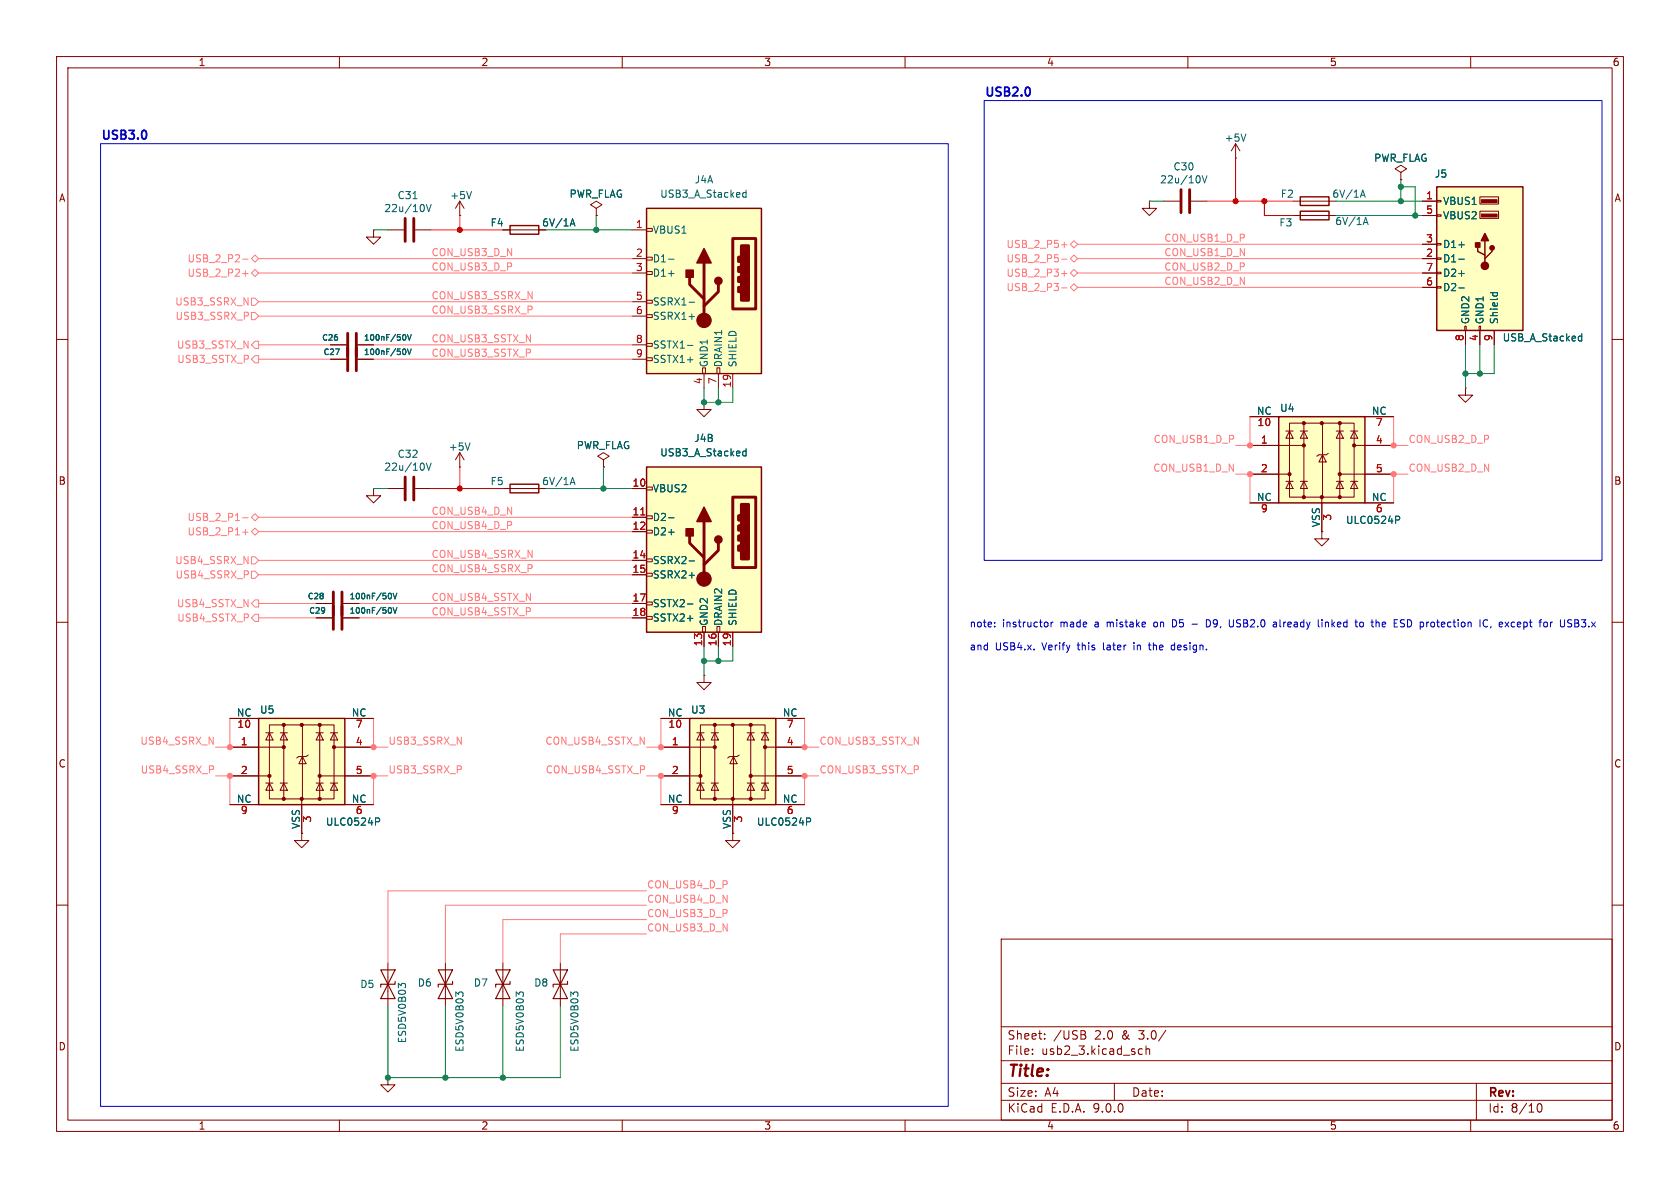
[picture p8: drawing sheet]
<svg xmlns="http://www.w3.org/2000/svg" width="297mm" height="210mm" viewBox="0 0 297 210" stroke-linecap="round" stroke-linejoin="round" font-family="sans-serif">
<g fill="none" stroke="#840000" stroke-width=".18">
<path d="M10 10h277v190h-277zM12 12h273v186h-273zM60 10v2M110 10v2M160 10v2M210 10v2M260 10v2M10 60h2M58.4 63.5h2.8M63.2 63.5h2.8M285 60h2M10 110h2"/>
<path d="M285 110h2M10 160h2M177 166h108v32h-108zM285 160h2M60 198v2M110 198v2M160 198v2M177 194.5h108M177 191.5h108M177 187.5h108M177 181.5h108M182.5 186.3v.1"/>
<path d="M182.5 185.5v.1M184.7 183.6v.1M184.7 182.8v.1M191.6 182.9a.4 .4 0 0 1 .4 .4 .4 .4 0 0 1-.3 .4M191.7 182.3l.2 .2-.2 .3M197 191.5v3M201.4 186.3h.6M201.4 185.5h.6M202.6 185.5l.2-.1 .4 .1v.9M202.6 184.9v1.5M206.1 182.1l-1.3 2M210 198v2"/>
<path d="M260 198v2M261 191.5v6.5M271.7 195.7l.2-.5 .2-.1a.81 .81 0 0 1 .6 .6 .81 .81 0 0 1-.3 .8h-.4l-.3-.5"/>
</g>
<path d="M61.5 61.5v4M63 61.5v4" fill="none" stroke="#840000" stroke-width=".51"/>
<path d="M71.5 61.7a.63 .63 0 0 1 0 1M72 61.7l.4 1 .3-1" fill="none" stroke="#006464" stroke-width=".18"/>
<path d="M45.7 127h15.3v15.2h-15.3z" fill="#ffffc2"/>
<g fill="none" stroke="#840000" stroke-width=".18">
<path d="M228.6 35.6h6.3M228.6 38.1h7.6M259.1 68.6v1.3h1.2l-1.2 1.2-1.3-1.2h1.3M259.1 68.6h.1M40.6 132.1h9.6M40.6 137.2h7M40.6 127h5.1M47 129.5h1.3M47 138.4h1.3M47.6 128.1h11.5v13.1h-11.5zM47.6 129.5l.7 1.3h-1.3zM47.6 138.4l.7 1.3h-1.3z"/>
<path d="M49.5 129.5h1.3M49.5 138.4h1.3M50.2 129.5l.6 1.3h-1.3zM50.2 138.4l.6 1.3h-1.3zM50.2 128.1v13.1M53.5 133.7l.6 1.3h-1.3zM53.5 128.1v13.1M54.5 133.5l-.4 .2h-1.3l-.3 .3M55.9 129.5h1.2M55.9 138.4h1.2M56.5 129.5l.6 1.3h-1.2zM56.5 138.4l.6 1.3h-1.2z"/>
<path d="M56.5 128.1v13.1M56.5 137.2h9.5M58.4 129.5h1.3M58.4 138.4h1.3M59.1 129.5l.6 1.3h-1.3zM59.1 138.4l.6 1.3h-1.3zM59.1 132.1h6.9M61 127h5M40.6 142.2h5.1M53.3 141.2v6.1M61 142.2h5"/>
</g>
<path d="M229.9 34.8h5v1.5h-5zM229.9 37.3h5v1.6h-5zM45.7 127h15.3v15.2h-15.3z" fill="none" stroke="#840000" stroke-width=".25"/>
<g fill="#840000" stroke="#840000" stroke-width=".18">
<circle cx="47.6" cy="137.2" r=".28"/>
<circle cx="50.2" cy="128.1" r=".28"/>
<circle cx="50.2" cy="132.1" r=".28"/>
<circle cx="50.2" cy="141.2" r=".28"/>
<circle cx="53.3" cy="128.1" r=".28"/>
<circle cx="53.3" cy="141.2" r=".28"/>
<circle cx="56.5" cy="128.1" r=".28"/>
<circle cx="56.5" cy="137.2" r=".28"/>
<circle cx="56.5" cy="141.2" r=".28"/>
<circle cx="59.1" cy="132.1" r=".28"/>
</g>
<path d="M240.5 34.9l.4-1.3 .4 1.3M240.6 34.5h.6M241 39.7l.4-1.3 .5 1.3M241.1 39.3h.6M66.4 144.6h.5l.2 .2-.1 .4-.6 .1" fill="none" stroke="#006464" stroke-width=".18"/>
<path d="M254 33h15.2v25.4h-15.2z" fill="#ffffc2"/>
<path d="M254 33h15.2v25.4h-15.2zM261.2 43.2v1.3l1.3 .6v.6M262.5 42.5v2.6M263.8 43.8v.7l-1.3 1.2v.7" fill="none" stroke="#840000" stroke-width=".25"/>
<g fill="#840000" stroke="#840000" stroke-width=".25">
<path d="M262.5 41.3l.6 1.2h-1.2z"/>
<path d="M260.9 42.9h.7v.8h-.7z"/>
<circle cx="263.8" cy="43.8" r=".38"/>
<circle cx="262.5" cy="47" r=".63"/>
</g>
<g fill="#840000" stroke="#840000" stroke-width=".18">
<path d="M261.9 35.3h2.8v.5h-2.8z"/>
<path d="M261.9 37.8h2.8v.6h-2.8z"/>
</g>
<g fill="none" stroke="#840000" stroke-width=".18">
<path d="M251.5 35.6h2.5M251.5 38.1h2.5M254 35.4h.8v.3h-.8zM254 38h.8v.2h-.8zM261.6 34.8h3.3v1.3h-3.3zM261.6 37.3h3.3v1.3h-3.3zM66 40.6v1.3h1.3l-1.3 1.3-1.2-1.3h1.2M66 40.6h.1M251.5 43.2h2.5M251.5 45.7h2.5M251.5 48.3h2.5M251.5 50.8h2.5"/>
<path d="M254 43.1h.8v.2h-.8zM254 45.6h.8v.2h-.8zM254 48.1h.8v.3h-.8zM254 50.7h.8v.2h-.8zM259 57.7h.2v.7h-.2zM259.1 58.4v2.6M261.5 57.7h.2v.7h-.2zM261.6 58.4v2.6M264.2 58.4v2.6M58.4 61h2.8M63.2 61h2.8M66 86.4v1.2h1.3l-1.3 1.3-1.2-1.3h1.2"/>
<path d="M66 86.4h.1M68.6 86.4h2.8M73.4 86.4h2.8M81.3 82.6h.1M81.3 80l-.8 1.3M81.3 80l.7 1.3M81.3 80v2.6M55.9 109.2h2.8M55.9 106.7h2.8M60.7 109.2h2.8M60.7 106.7h2.8"/>
</g>
<g fill="none" stroke="#006464" stroke-width=".18">
<path d="M71.5 59.1a.63 .63 0 0 1 0 1M72 59.1l.4 1 .3-1M257.9 43.3h1M257.9 45.8h1M257.9 48.4h1M257.9 50.9h1M263.5 51.7h1.2M264 51.7l-.1 .4M264.7 51.7v.4M279.1 59.5h.5M279.6 59v1.3M83.1 78.3l-.4 1.3"/>
<path d="M279.1 60.2h.5M74.9 82.1v.8M75.4 81.9l.4 1.2 .4-1.2M69 107.4a.63 .63 0 0 1 0 1M69 104.9a.63 .63 0 0 1 0 1M69.5 107.4l.3 1 .4-1M69.5 104.9l.3 1 .4-1"/>
</g>
<path d="M61.5 58.9v4.1M63 58.9v4.1M71.6 84.3v4.1M73.2 84.3v4.1M58.9 104.6v6.7M60.5 104.6v6.7" fill="none" stroke="#840000" stroke-width=".51"/>
<path d="M114.3 82.6h20.3v29.2h-20.3z" fill="#ffffc2"/>
<path d="M121.9 94.7v1.3l2.6 2.6M124.5 92.2v10.2M127 96v1.3l-2.5 2.5M129.5 87.9h4.1v12.4h-4.1zM130.6 91.2h.2v.7h-.2zM130.6 93h.2v.7h-.2zM130.6 94.7h.2v.8h-.2zM130.6 96.5h.2v.8h-.2z" fill="none" stroke="#840000" stroke-width=".51"/>
<path d="M131.1 89.2h1.2v9.6h-1.2z" fill="#840000" stroke="#840000" stroke-width=".51"/>
<g fill="none" stroke="#840000" stroke-width=".18">
<path d="M105.4 36.8l1-.6-1-.6-1 .6 1 .6v1.3M105.4 38.1h.1M203.2 35.6v1.2h1.3l-1.3 1.3-1.3-1.3h1.3M203.2 35.6h.1M218.4 27.9h.1M218.4 25.4l-.7 1.3M218.4 25.4l.8 1.3M218.4 25.4v2.5M111.8 86.4h2.5M111.8 91.4h2.5M111.8 94h2.5M111.8 99.1h2.5"/>
<path d="M114.3 86.1h1v.5h-1zM114.3 91.2h1v.5h-1zM114.3 93.7h1v.5h-1zM114.3 98.8h1v.5h-1zM233.7 94v1.3h1.2l-1.2 1.2-1.3-1.2h1.3M233.7 94h.1M111.8 101.6h2.5M111.8 106.7h2.5M111.8 109.2h2.5M114.3 101.3h1v.6h-1zM114.3 106.4h1v.5h-1zM114.3 109h1v.5h-1z"/>
<path d="M124.2 110.7h.5v1.1h-.5zM124.5 111.8v2.5M126.7 110.7h.6v1.1h-.6zM127 111.8v2.5M129.5 111.8v2.5M129.5 147.3v1.3h1.3l-1.3 1.3-1.2-1.3h1.2M129.5 147.3h.1M78.7 170.2v7.6M88.9 170.2v7.6M99.1 170.2v7.6M68.6 190.5v1.3h1.2l-1.2 1.2-1.3-1.2h1.3M68.6 190.5h.1"/>
</g>
<path d="M114.3 82.6h20.3v29.2h-20.3z" fill="none" stroke="#840000" stroke-width=".25"/>
<g fill="#840000" stroke="#840000" stroke-width=".25">
<path d="M124.5 89.7l1.2 2.5h-2.5z"/>
<path d="M121.3 93.5h1.3v1.2h-1.3z"/>
<circle cx="127" cy="95.4" r=".63"/>
</g>
<circle cx="124.5" cy="102.4" r="1.27" fill="#840000" stroke="#840000" stroke-width=".18"/>
<g fill="none" stroke="#006464" stroke-width=".18">
<path d="M220.3 23.7l-.5 1.3M131.9 79.3v1.3M131.9 79.8l-.4-.1-.2 .3 .1 .5h.5M118.2 91.5h1M118.2 94.1h1M121.8 99.2h1M121.5 106.8h1M121.8 101.7h1M81.1 175.6l.2-.2h.3l.3 .2M81.1 175.8l-.5-.4v.7M91.7 175.8l-.4-.4v.7M91.7 175.6l.3-.2h.3l.2 .2"/>
<path d="M101.4 175.6l.2-.2h.3l.3 .2M101.4 175.8l-.5-.4v.7"/>
</g>
<path d="M113.3 91h.7" fill="none" stroke="#a90000" stroke-width=".18"/>
<path d="M77.5 171.5h2.5l-1.3 2.5zM78.7 174l1.3 2.5h-2.5zM80 173.5v.5h-2.5v.5M87.6 171.5h2.6l-1.3 2.5zM88.9 174l1.3 2.5h-2.6zM90.2 173.5v.5h-2.6v.5M97.8 171.5h2.5l-1.2 2.5zM99.1 174l1.2 2.5h-2.5zM100.3 173.5v.5h-2.5v.5" fill="none" stroke="#840000" stroke-width=".2"/>
<path d="M226.1 73.7h15.2v15.2h-15.2z" fill="#ffffc2"/>
<g fill="none" stroke="#840000" stroke-width=".18">
<path d="M205.7 35.6h2.8M210.6 35.6h2.8M247.6 30.5l1.1-.7-1.1-.6-1 .6 1 .7v1.3M247.6 31.8h.1M221 78.7h9.5M221 73.7h5.1M227.3 76.2h1.3M228 74.8h11.4v13.1h-11.4zM228 76.2l.6 1.3h-1.3zM229.9 76.2h1.2M230.5 76.2l.6 1.3h-1.2zM230.5 74.8v13.1"/>
<path d="M233.8 74.8v13.1M236.2 76.2h1.3M236.9 76.2l.6 1.3h-1.3zM236.9 74.8v13.1M238.8 76.2h1.2M239.4 76.2l.6 1.3h-1.2zM239.4 78.7h7M241.3 73.7h5.1M221 83.8h7M221 88.9h5.1M227.3 85.1h1.3M228 85.1l.6 1.3h-1.3z"/>
<path d="M229.9 85.1h1.2M230.5 85.1l.6 1.3h-1.2zM233.7 87.9v6.1M233.8 80.4l.6 1.3h-1.2zM234.8 80.1l-.4 .3h-1.2l-.4 .2M236.2 85.1h1.3M236.9 85.1l.6 1.3h-1.3zM236.9 83.8h9.5M238.8 85.1h1.2M239.4 85.1l.6 1.3h-1.2zM241.3 88.9h5.1"/>
</g>
<path d="M226.1 73.7h15.2v15.2h-15.2z" fill="none" stroke="#840000" stroke-width=".25"/>
<g fill="#840000" stroke="#840000" stroke-width=".18">
<circle cx="228" cy="83.8" r=".28"/>
<circle cx="230.5" cy="74.8" r=".28"/>
<circle cx="230.5" cy="78.7" r=".28"/>
<circle cx="230.5" cy="87.9" r=".28"/>
<circle cx="233.7" cy="74.8" r=".28"/>
<circle cx="233.7" cy="87.9" r=".28"/>
<circle cx="236.9" cy="74.8" r=".28"/>
<circle cx="236.9" cy="83.8" r=".28"/>
<circle cx="236.9" cy="87.9" r=".28"/>
<circle cx="239.4" cy="78.7" r=".28"/>
</g>
<path d="M212.1 31.3v.8M212.5 31.1l.5 1.2 .4-1.2M246.7 91.3h.5l.3 .2-.2 .4h-.6" fill="none" stroke="#006464" stroke-width=".18"/>
<path d="M208.8 33.5v4.1M210.3 33.5v4.1" fill="none" stroke="#840000" stroke-width=".51"/>
<path d="M121.9 127h15.3v15.2h-15.3z" fill="#ffffc2"/>
<g fill="none" stroke="#840000" stroke-width=".18">
<path d="M81.3 38.1h.1M81.3 35.6l-.8 1.2M81.3 35.6l.7 1.2M81.3 35.6v2.5M68.6 40.6h2.8M73.4 40.6h2.8M88.9 40.6h6.3M124.5 71.1v1.3h1.2l-1.2 1.3-1.3-1.3h1.3M124.5 71.1h.1M88.9 86.4h6.3M106.7 81.3l1-.7-1-.6-1 .6 1 .7v1.3M106.7 82.6h.1"/>
<path d="M124.5 119.4v1.3h1.2l-1.2 1.2-1.3-1.2h1.3M124.5 119.4h.1M116.8 132.1h9.6M116.8 137.2h7M116.8 127h5.1M123.2 129.5h1.3M123.2 138.4h1.3M123.8 128.1h11.5v13.1h-11.5zM123.8 129.5l.7 1.3h-1.3zM123.8 138.4l.7 1.3h-1.3zM125.7 129.5h1.3M125.7 138.4h1.3"/>
<path d="M126.4 129.5l.6 1.3h-1.3zM126.4 138.4l.6 1.3h-1.3zM126.4 128.1v13.1M129.7 133.7l.6 1.3h-1.3zM129.7 128.1v13.1M130.7 133.5l-.4 .2h-1.3l-.3 .3M132.1 129.5h1.2M132.1 138.4h1.2M132.7 129.5l.6 1.3h-1.2zM132.7 138.4l.6 1.3h-1.2zM132.7 128.1v13.1M132.7 137.2h9.5"/>
<path d="M134.6 129.5h1.3M134.6 138.4h1.3M135.3 129.5l.6 1.3h-1.3zM135.3 138.4l.6 1.3h-1.3zM135.3 132.1h6.9M137.2 127h5M116.8 142.2h5.1M129.5 141.2v6.1M137.2 142.2h5"/>
</g>
<path d="M90.2 39.9h5v1.5h-5zM90.2 85.6h5v1.5h-5zM121.9 127h15.3v15.2h-15.3z" fill="none" stroke="#840000" stroke-width=".25"/>
<g fill="#840000" stroke="#840000" stroke-width=".18">
<circle cx="123.8" cy="137.2" r=".28"/>
<circle cx="126.4" cy="128.1" r=".28"/>
<circle cx="126.4" cy="132.1" r=".28"/>
<circle cx="126.4" cy="141.2" r=".28"/>
<circle cx="129.5" cy="128.1" r=".28"/>
<circle cx="129.5" cy="141.2" r=".28"/>
<circle cx="132.7" cy="128.1" r=".28"/>
<circle cx="132.7" cy="137.2" r=".28"/>
<circle cx="132.7" cy="141.2" r=".28"/>
<circle cx="135.3" cy="132.1" r=".28"/>
</g>
<path d="M73 35.1h.7M74.9 36.4v.8M75.4 36.1l.4 1.3 .4-1.3M83.3 33.9l-.4 1.2M100.8 39.9l.4-1.2 .4 1.2M100.9 39.6h.6M100.8 85.7l.4-1.3 .4 1.3M100.9 85.3h.6M142.6 144.6h.5l.2 .2-.1 .4-.6 .1" fill="none" stroke="#006464" stroke-width=".18"/>
<path d="M71.6 38.6v4.1M73.2 38.6v4.1" fill="none" stroke="#840000" stroke-width=".51"/>
<path d="M114.3 36.8h20.3v29.2h-20.3z" fill="#ffffc2"/>
<path d="M121.9 49v1.3l2.6 2.5M124.5 46.5v10.1M127 50.3v1.3l-2.5 2.5M129.5 42.2h4.1v12.4h-4.1zM130.6 45.5h.2v.7h-.2zM130.6 47.2h.2v.8h-.2zM130.6 49h.2v.8h-.2zM130.6 50.8h.2v.8h-.2z" fill="none" stroke="#840000" stroke-width=".51"/>
<path d="M131.1 43.4h1.2v9.7h-1.2z" fill="#840000" stroke="#840000" stroke-width=".51"/>
<g fill="none" stroke="#840000" stroke-width=".18">
<path d="M105.4 38.1h.1M247.6 31.8h.1M251.5 35.6h2.5M251.5 38.1h2.5M88.9 40.6h1.3M111.8 40.6h2.5M111.8 45.7h2.5M111.8 48.3h2.5M111.8 53.3h2.5M111.8 55.9h2.5M114.3 40.4h1v.5h-1zM114.3 45.5h1v.5h-1z"/>
<path d="M114.3 48h1v.5h-1zM114.3 53.1h1v.5h-1zM114.3 55.6h1v.5h-1zM251.5 45.7h2.5M251.5 48.3h2.5M251.5 43.2h2.5M251.5 50.8h2.5M259.1 58.4v2.6M261.6 58.4v2.6M264.2 58.4v2.6M58.4 61h2.8M58.4 63.5h2.8"/>
<path d="M63.2 61h2.8M63.2 63.5h2.8M111.8 61h2.5M111.8 63.5h2.5M114.3 60.7h1v.5h-1zM114.3 63.2h1v.6h-1zM124.2 65h.5v1h-.5zM124.5 66v2.6M126.7 65h.6v1h-.6zM127 66v2.6M129.5 66v2.6M221 73.7h5.1"/>
<path d="M221 78.7h5.1M241.3 73.7h5.1M241.3 78.7h5.1M106.7 82.6h.1M111.8 86.4h2.5M111.8 91.4h2.5M111.8 94h2.5M111.8 99.1h2.5M221 83.8h5.1M221 88.9h5.1M233.7 94h.1M233.7 88.9v5.1"/>
<path d="M241.3 83.8h5.1M241.3 88.9h5.1M55.9 106.7h2.8M55.9 109.2h2.8M60.7 106.7h2.8M60.7 109.2h2.8M111.8 101.6h2.5M111.8 106.7h2.5M111.8 109.2h2.5M124.5 111.8v2.5M127 111.8v2.5M129.5 111.8v2.5"/>
<path d="M40.6 127h5.1M40.6 132.1h5.1M40.6 137.2h5.1M61 127h5M61 132.1h5M61 137.2h5M116.8 127h5.1M116.8 132.1h5.1M116.8 137.2h5.1M137.2 127h5M137.2 132.1h5M137.2 137.2h5"/>
<path d="M40.6 142.2h5.1M53.3 147.3v1.3h1.3l-1.3 1.3-1.2-1.3h1.2M53.3 147.3h.1M53.3 142.2v5.1M61 142.2h5M116.8 142.2h5.1M129.5 147.3h.1M129.5 142.2v5.1M137.2 142.2h5M68.6 170.2v7.6"/>
</g>
<path d="M114.3 36.8h20.3v29.2h-20.3z" fill="none" stroke="#840000" stroke-width=".25"/>
<g fill="#840000" stroke="#840000" stroke-width=".25">
<path d="M124.5 43.9l1.2 2.6h-2.5z"/>
<path d="M121.3 47.8h1.3v1.2h-1.3z"/>
<circle cx="127" cy="49.7" r=".63"/>
</g>
<circle cx="124.5" cy="56.6" r="1.27" fill="#840000" stroke="#840000" stroke-width=".18"/>
<g fill="none" stroke="#006464" stroke-width=".18">
<path d="M100.8 39.9l.4-1.2 .4 1.2M100.9 39.6h.6M131.9 33.6v1.3M131.9 34.1l-.4-.1-.2 .3 .1 .5h.5M71.5 59.1a.63 .63 0 0 1 0 1M72 59.1l.4 1 .3-1M118.2 45.8h1M118.2 48.4h1M121.8 53.4h1M121.8 56h1M257.9 45.8h1M257.9 48.4h1"/>
<path d="M257.9 43.3h1M257.9 50.9h1M263.5 51.7h1.2M264 51.7l-.1 .4M264.7 51.7v.4M279.1 59.5h.5M279.6 59v1.3M71.5 61.7a.63 .63 0 0 1 0 1M72 61.7l.4 1 .3-1M121.5 61.1h1M131.9 79.3v1.3M131.9 79.8l-.4-.1-.2 .3 .1 .5h.5"/>
<path d="M279.1 60.2h.5M118.2 91.5h1M118.2 94.1h1M121.8 99.2h1M246.7 91.3h.5l.3 .2-.2 .4h-.6M69 107.4a.63 .63 0 0 1 0 1M69 104.9a.63 .63 0 0 1 0 1M69.5 107.4l.3 1 .4-1M69.5 104.9l.3 1 .4-1M121.5 106.8h1M121.8 101.7h1M66.4 144.6h.5l.2 .2-.1 .4-.6 .1"/>
<path d="M142.6 144.6h.5l.2 .2-.1 .4-.6 .1M70.9 174.3l-.5-.5v.8M70.9 174.1l.3-.3h.3l.2 .3"/>
</g>
<path d="M67.3 171.5h2.5l-1.2 2.5zM68.6 174l1.2 2.5h-2.5zM69.8 173.5v.5h-2.5v.5" fill="none" stroke="#840000" stroke-width=".2"/>
<g fill="none" stroke="#ff7879" stroke-width=".18">
<path d="M42.9 48.4h1M42.9 45.8h1M44.4 52.7h.7l.6 .6-.6 .7h-.7zM44.4 48.3l.7-.7 .6 .7-.6 .6zM44.4 55.2h.7l.6 .7-.6 .6h-.7zM44.4 45.7l.7-.6 .6 .6-.6 .7zM45.7 53.3h66.1M45.7 48.3h66.1M45.7 45.7h66.1M45.7 55.9h66.1M187.7 43.3h.9M187.7 50.9h.9"/>
<path d="M187.7 48.4h.9M187.7 45.8h.9M189.2 43.2l.7-.7 .6 .7-.6 .6zM189.2 50.8l.7-.6 .6 .6-.6 .6zM189.2 48.3l.7-.7 .6 .7-.6 .6zM189.2 45.7l.7-.6 .6 .6-.6 .7zM190.5 48.3h61M190.5 45.7h61M190.5 50.8h61M190.5 43.2h61M44.4 61l.7-.7h.6v1.3h-.6zM45.1 62.9h.6v1.2h-.6l-.7-.6z"/>
<path d="M45.7 63.5h12.7M45.7 61h12.7M66 63.5h45.8M66 61h45.8M221 73.7v5h-2.6M246.4 73.7v5h2.5M42.9 94.1h1M42.9 91.5h1M44.4 98.4h.7l.6 .7-.6 .6h-.7zM44.4 94l.7-.7 .6 .7-.6 .6zM45.1 90.8l.6 .6-.6 .7-.7-.7zM45.7 91.4h66.1"/>
<path d="M45.7 99.1h66.1M45.7 94h66.1M218.4 83.8h2.6v5.1M248.9 83.8h-2.5v5.1M44.4 101h.7l.6 .6-.6 .6h-.7zM45.1 106h.6v1.3h-.6l-.7-.6zM45.1 108.6h.6v1.3h-.6l-.7-.7zM45.7 109.2h10.2M45.7 101.6h66.1M45.7 106.7h10.2M63.5 109.2h48.3M63.5 106.7h48.3"/>
<path d="M38.1 137.2h2.5v5M40.6 127v5.1h-2.5M66 127v5.1h2.6M68.6 137.2h-2.6v5M114.3 137.2h2.5v5M116.8 127v5.1h-2.5M142.2 127v5.1h2.6M144.8 137.2h-2.6v5M114.3 157.5h-45.7v12.7M114.3 165.1h-15.2v5.1M114.3 162.6h-25.4v7.6M114.3 160h-35.6v10.2"/>
</g>
<path d="M81.3 38.1v2.5M213.4 35.6h15.2M218.4 27.9v7.7M223.5 35.6v2.5h5.1M76.2 40.6h12.7M76.2 86.4h12.7M81.3 82.6v3.8" fill="none" stroke="#ff0f00" stroke-width=".18"/>
<g fill="none" stroke="#009600" stroke-width=".18">
<path d="M105.4 38.1v2.5M203.2 35.6h2.5M236.2 35.6h15.3M236.2 38.1h15.3M247.6 33h2.6v5.1M247.6 31.8v3.8M66 40.6h2.6M96.5 40.6h15.3M124.5 68.6v2.5h5v-2.5M127 68.6v2.5M259.1 61v7.6M261.6 61v5"/>
<path d="M264.2 61v5h-5.1M66 86.4h2.6M96.5 86.4h15.3M106.7 82.6v3.8M124.5 114.3v5.1M127 114.3v2.5M129.5 114.3v2.5h-5M68.6 177.8v12.7h30.5v-12.7M78.7 177.8v12.7M88.9 177.8v12.7"/>
</g>
<g fill="none" stroke="#0000c2" stroke-width=".18">
<path d="M174 17.8h109.2v81.3h-109.2zM17.8 25.4h149.8v170.2h-149.8zM175.8 110.7v.1M175.8 110v.2M185 110l.3 .2v.4l-.3 .2M185.8 110v.8M186.2 110l-.4 .2M195.1 113.6v1.1l.2 .2M200.5 113.6v.1M200.5 114v.9M203 114h.5M203.2 113.6v1.1l.3 .2"/>
<path d="M204.1 110l-.1 .2 .1 .6M207.2 114.1h.5M207.2 114.8h.5M207.7 113.6v1.3M207.8 109.6l-.5-.1v1.3h.5M210.7 110.3h1M213.3 109.5a.64 .64 0 0 1 .7 .7 .64 .64 0 0 1-.7 .6zM218.1 109.5v1.1l-.2 .2h-.3M225.2 110h.4l.1 .8M225.7 110.8h-.5M225.7 110.3h-.5M233.1 110.8h.1"/>
<path d="M233.7 109.5v.2M233.7 110v.8M234.3 110v.8M234.5 110l-.2 .1M240.4 110.1l.2-.1 .4 .1v.5l-.1 .2h-.3l-.2-.1zM243.8 110v.8M247.7 109.6h.6M247.7 110.1l.5 .2 .1 .2-.1 .3h-.5M263 109.7a.6 .6 0 0 0-.9 .4 .6 .6 0 0 0 .6 .7l.3-.1M263.6 110.8l-.1 .2M267.2 110.7l.4 .1M267.6 110l-.4 .1"/>
<path d="M274.1 110v.8M274.5 110l-.4 .2M278.4 110.2h.4M278.8 110.2h.2M279 109.6l-.6-.1v1.3h.5M279 110.1l-.2 .1"/>
</g>
<path d="M182 15.6l.1 .4-.1 .8M25.8 23.2l.1 .4-.1 .8" fill="none" stroke="#0000c2" stroke-width=".3"/>
<path d="M113.3 91h.7" fill="none" stroke="#a90000" stroke-width=".18"/>
<g fill="#009600" stroke="#009600" stroke-width=".18">
<circle cx="127" cy="71.1" r=".46"/>
<circle cx="105.4" cy="40.6" r=".46"/>
<circle cx="124.5" cy="116.8" r=".46"/>
<circle cx="127" cy="116.8" r=".46"/>
<circle cx="78.7" cy="190.5" r=".46"/>
<circle cx="68.6" cy="190.5" r=".46"/>
<circle cx="88.9" cy="190.5" r=".46"/>
<circle cx="261.6" cy="66" r=".46"/>
<circle cx="259.1" cy="66" r=".46"/>
<circle cx="250.2" cy="38.1" r=".46"/>
<circle cx="124.5" cy="71.1" r=".46"/>
<circle cx="106.7" cy="86.4" r=".46"/>
<circle cx="247.6" cy="35.6" r=".46"/>
<circle cx="247.6" cy="33" r=".46"/>
</g>
<g fill="#ff0f00" stroke="#ff0f00" stroke-width=".18">
<circle cx="81.3" cy="40.6" r=".46"/>
<circle cx="81.3" cy="86.4" r=".46"/>
<circle cx="218.4" cy="35.6" r=".46"/>
<circle cx="223.5" cy="35.6" r=".46"/>
</g>
<g fill="#ff7879" stroke="#ff7879" stroke-width=".18">
<circle cx="221" cy="83.8" r=".46"/>
<circle cx="246.4" cy="83.8" r=".46"/>
<circle cx="221" cy="78.7" r=".46"/>
<circle cx="116.8" cy="137.2" r=".46"/>
<circle cx="246.4" cy="78.7" r=".46"/>
<circle cx="142.2" cy="132.1" r=".46"/>
<circle cx="142.2" cy="137.2" r=".46"/>
<circle cx="66" cy="132.1" r=".46"/>
<circle cx="40.6" cy="132.1" r=".46"/>
<circle cx="40.6" cy="137.2" r=".46"/>
<circle cx="66" cy="137.2" r=".46"/>
<circle cx="116.8" cy="132.1" r=".46"/>
</g>
<text font-size="2.8" fill="#840000" x="178" y="190.9">Title:</text>
<g font-size="2.1" fill="#0000c2">
<text x="173.9" y="17.5">USB2.0</text>
<text x="17.7" y="25.1">USB3.0</text>
</g>
<g font-size="2.1" fill="#840000">
<text x="178" y="184">Sheet:</text>
<text x="186.2" y="184">/USB</text>
<text x="193.6" y="184">2.0</text>
<text x="198.5" y="184">&amp;</text>
<text x="201.6" y="184">3.0/</text>
<text x="178" y="186.7">File:</text>
<text x="184.1" y="186.7">usb2_3.kicad_sch</text>
<text x="178" y="196.9">KiCad</text>
<text x="178" y="194.1">Size:</text>
<text x="184.7" y="194.1">A4</text>
<text x="185.7" y="196.9">E.D.A.</text>
<text x="193.3" y="196.9">9.0.0</text>
<text x="200" y="194.1">Date:</text>
<text x="263" y="194.3">Rev:</text>
<text x="263" y="196.9">Id:</text>
<text x="267.1" y="196.9">8/10</text>
</g>
<g font-size="1.8" fill="#840000">
<text x="35" y="11.9">1</text>
<text x="85" y="11.9">2</text>
<text x="135" y="11.9">3</text>
<text x="185" y="11.9">4</text>
<text x="235" y="11.9">5</text>
<text x="285" y="11.9">6</text>
<text x="10.3" y="35.9">A</text>
<text x="285.3" y="35.9">A</text>
<text x="95.7" y="40.2">6V/1A</text>
<text x="10.3" y="85.9">B</text>
<text x="285.3" y="85.9">B</text>
<text x="10.3" y="135.9">C</text>
<text x="285.3" y="135.9">C</text>
<text x="10.3" y="185.9">D</text>
<text x="285.3" y="185.9">D</text>
<text x="35" y="199.9">1</text>
<text x="85" y="199.9">2</text>
<text x="135" y="199.9">3</text>
<text x="185" y="199.9">4</text>
<text x="235" y="199.9">5</text>
<text x="285" y="199.9">6</text>
</g>
<g font-size="1.8" fill="#006464">
<text x="216.4" y="25.2">+5V</text>
<text x="242.8" y="28.8">PWR_FLAG</text>
<text x="70.2" y="35.4">C31</text>
<text x="79.5" y="35.4">+5V</text>
<text x="100.6" y="35.2">PWR_FLAG</text>
<text x="116.6" y="35.2">USB3_A_Stacked</text>
<text x="122.7" y="32.6">J4A</text>
<text x="205" y="32.6">22u/10V</text>
<text x="207.3" y="30.3">C30</text>
<text x="226.3" y="35.2">F2</text>
<text x="235.4" y="35.2">6V/1A</text>
<text x="253.6" y="31.6">J5</text>
<text x="67.8" y="37.7">22u/10V</text>
<text x="86.6" y="40.2">F4</text>
<text x="115.3" y="41.5">VBUS1</text>
<text x="226.1" y="40.2">F3</text>
<text x="235.9" y="40">6V/1A</text>
<text x="255" y="36.4">VBUS1</text>
<text x="255" y="39">VBUS2</text>
<text x="115.3" y="46.6">D1-</text>
<text x="255" y="44">D1+</text>
<text x="255" y="46.6">D1-</text>
<text x="115.3" y="49.1">D1+</text>
<text x="255" y="49.1">D2+</text>
<text x="255" y="51.7">D2-</text>
<text x="115.3" y="54.2">SSRX1-</text>
<text x="115.3" y="56.7">SSRX1+</text>
<text x="259.9" y="57.4" transform="rotate(-90 259.9 57.4)">GND2</text>
<text x="262.5" y="57.4" transform="rotate(-90 262.5 57.4)">GND1</text>
<text x="265" y="57.4" transform="rotate(-90 265 57.4)">Shield</text>
<text x="115.3" y="61.8">SSTX1-</text>
<text x="115.3" y="64.4">SSTX1+</text>
<text x="125.3" y="65" transform="rotate(-90 125.3 65)">GND1</text>
<text x="127.9" y="65" transform="rotate(-90 127.9 65)">DRAIN1</text>
<text x="130.4" y="65" transform="rotate(-90 130.4 65)">SHIELD</text>
<text x="265.6" y="60.6">USB_A_Stacked</text>
<text x="222.1" y="73.4">NC</text>
<text x="226.2" y="73">U4</text>
<text x="242.4" y="73.4">NC</text>
<text x="67.8" y="83.4">22u/10V</text>
<text x="70.2" y="81.1">C32</text>
<text x="79.2" y="79.9">+5V</text>
<text x="101.9" y="79.6">PWR_FLAG</text>
<text x="116.6" y="80.9">USB3_A_Stacked</text>
<text x="122.6" y="78.3">J4B</text>
<text x="86.6" y="86">F5</text>
<text x="95.7" y="86">6V/1A</text>
<text x="115.3" y="87.2">VBUS2</text>
<text x="222.1" y="88.6">NC</text>
<text x="242.4" y="88.6">NC</text>
<text x="115.3" y="92.3">D2-</text>
<text x="115.3" y="94.8">D2+</text>
<text x="233.4" y="93.3" transform="rotate(-90 233.4 93.3)">VSS</text>
<text x="237.9" y="92.8">ULC0524P</text>
<text x="115.3" y="99.9">SSRX2-</text>
<text x="115.3" y="102.5">SSRX2+</text>
<text x="115.3" y="107.5">SSTX2-</text>
<text x="115.3" y="110.1">SSTX2+</text>
<text x="125.3" y="110.7" transform="rotate(-90 125.3 110.7)">GND2</text>
<text x="127.9" y="110.7" transform="rotate(-90 127.9 110.7)">DRAIN2</text>
<text x="130.4" y="110.7" transform="rotate(-90 130.4 110.7)">SHIELD</text>
<text x="41.8" y="126.7">NC</text>
<text x="45.9" y="126.3">U5</text>
<text x="62.1" y="126.7">NC</text>
<text x="118" y="126.7">NC</text>
<text x="122.1" y="126.3">U3</text>
<text x="138.3" y="126.7">NC</text>
<text x="41.8" y="142">NC</text>
<text x="62.1" y="142">NC</text>
<text x="118" y="142">NC</text>
<text x="138.3" y="142">NC</text>
<text x="53.1" y="146.6" transform="rotate(-90 53.1 146.6)">VSS</text>
<text x="57.5" y="146.2">ULC0524P</text>
<text x="129.3" y="146.6" transform="rotate(-90 129.3 146.6)">VSS</text>
<text x="133.7" y="146.2">ULC0524P</text>
<text x="63.6" y="174.9">D5</text>
<text x="73.8" y="174.6">D6</text>
<text x="83.7" y="174.6">D7</text>
<text x="94.3" y="174.6">D8</text>
<text x="72" y="184.5" transform="rotate(-90 72 184.5)">ESD5V0B03</text>
<text x="82.1" y="186" transform="rotate(-90 82.1 186)">ESD5V0B03</text>
<text x="92.8" y="186" transform="rotate(-90 92.8 186)">ESD5V0B03</text>
<text x="102.5" y="186" transform="rotate(-90 102.5 186)">ESD5V0B03</text>
</g>
<g font-size="1.8" fill="#a90000">
<text x="252" y="35.3">1</text>
<text x="112.3" y="40.4">1</text>
<text x="252" y="37.8">5</text>
<text x="112.3" y="45.5">2</text>
<text x="252" y="42.9">3</text>
<text x="252" y="45.5">2</text>
<text x="112.3" y="48">3</text>
<text x="112.3" y="53.1">5</text>
<text x="252" y="48">7</text>
<text x="252" y="50.5">6</text>
<text x="112.3" y="55.6">6</text>
<text x="112.3" y="60.7">8</text>
<text x="112.3" y="63.2">9</text>
<text x="258.8" y="60.4" transform="rotate(-90 258.8 60.4)">8</text>
<text x="261.4" y="60.4" transform="rotate(-90 261.4 60.4)">4</text>
<text x="263.9" y="60.4" transform="rotate(-90 263.9 60.4)">9</text>
<text x="124.2" y="68" transform="rotate(-90 124.2 68)">4</text>
<text x="126.7" y="68" transform="rotate(-90 126.7 68)">7</text>
<text x="129.3" y="68.6" transform="rotate(-90 129.3 68.6)">19</text>
<text x="222.2" y="75.6">10</text>
<text x="243.1" y="75.6">7</text>
<text x="222.8" y="78.5">1</text>
<text x="222.8" y="83.6">2</text>
<text x="243.1" y="78.5">4</text>
<text x="243.1" y="83.6">5</text>
<text x="111.7" y="86.1">10</text>
<text x="111.7" y="91.2">11</text>
<text x="111.7" y="93.7">12</text>
<text x="222.8" y="90.9">9</text>
<text x="235.7" y="92.1" transform="rotate(-90 235.7 92.1)">3</text>
<text x="243.1" y="90.9">6</text>
<text x="111.7" y="98.8">14</text>
<text x="111.7" y="101.3">15</text>
<text x="111.7" y="106.4">17</text>
<text x="111.7" y="109">18</text>
<text x="124.2" y="114.3" transform="rotate(-90 124.2 114.3)">13</text>
<text x="126.7" y="114.3" transform="rotate(-90 126.7 114.3)">16</text>
<text x="129.3" y="114.3" transform="rotate(-90 129.3 114.3)">19</text>
<text x="41.9" y="129">10</text>
<text x="42.5" y="131.8">1</text>
<text x="62.8" y="129">7</text>
<text x="62.8" y="131.8">4</text>
<text x="118.1" y="129">10</text>
<text x="118.7" y="131.8">1</text>
<text x="139" y="129">7</text>
<text x="139" y="131.8">4</text>
<text x="42.5" y="136.9">2</text>
<text x="62.8" y="136.9">5</text>
<text x="118.7" y="136.9">2</text>
<text x="139" y="136.9">5</text>
<text x="42.5" y="144.2">9</text>
<text x="55.3" y="145.5" transform="rotate(-90 55.3 145.5)">3</text>
<text x="62.8" y="144.2">6</text>
<text x="118.7" y="144.2">9</text>
<text x="131.5" y="145.5" transform="rotate(-90 131.5 145.5)">3</text>
<text x="139" y="144.2">6</text>
</g>
<g font-size="1.8" fill="#ff7879">
<text x="33" y="46.6">USB_2_P2-</text>
<text x="76.2" y="45.4">CON_USB3_D_N</text>
<text x="76.2" y="47.9">CON_USB3_D_P</text>
<text x="177.8" y="44">USB_2_P5+</text>
<text x="177.8" y="46.6">USB_2_P5-</text>
<text x="205.7" y="45.4">CON_USB1_D_N</text>
<text x="205.7" y="47.9">CON_USB2_D_P</text>
<text x="205.7" y="42.8">CON_USB1_D_P</text>
<text x="33" y="49.1">USB_2_P2+</text>
<text x="76.2" y="53">CON_USB3_SSRX_N</text>
<text x="177.8" y="51.7">USB_2_P3-</text>
<text x="177.8" y="49.1">USB_2_P3+</text>
<text x="205.7" y="50.5">CON_USB2_D_N</text>
<text x="30.9" y="54.2">USB3_SSRX_N</text>
<text x="30.9" y="56.7">USB3_SSRX_P</text>
<text x="76.2" y="55.5">CON_USB3_SSRX_P</text>
<text x="31.2" y="61.8">USB3_SSTX_N</text>
<text x="31.2" y="64.4">USB3_SSTX_P</text>
<text x="76.2" y="60.6">CON_USB3_SSTX_N</text>
<text x="76.2" y="63.2">CON_USB3_SSTX_P</text>
<text x="203.8" y="83.5">CON_USB1_D_N</text>
<text x="203.8" y="78.4">CON_USB1_D_P</text>
<text x="248.9" y="78.4">CON_USB2_D_P</text>
<text x="248.9" y="83.5">CON_USB2_D_N</text>
<text x="33" y="94.8">USB_2_P1+</text>
<text x="33" y="92.3">USB_2_P1-</text>
<text x="76.2" y="91.1">CON_USB4_D_N</text>
<text x="76.2" y="93.6">CON_USB4_D_P</text>
<text x="30.9" y="99.9">USB4_SSRX_N</text>
<text x="76.2" y="101.3">CON_USB4_SSRX_P</text>
<text x="76.2" y="98.7">CON_USB4_SSRX_N</text>
<text x="30.9" y="102.5">USB4_SSRX_P</text>
<text x="31.2" y="107.5">USB4_SSTX_N</text>
<text x="76.2" y="106.3">CON_USB4_SSTX_N</text>
<text x="31.2" y="110.1">USB4_SSTX_P</text>
<text x="76.2" y="108.9">CON_USB4_SSTX_P</text>
<text x="24.7" y="131.7">USB4_SSRX_N</text>
<text x="68.6" y="131.7">USB3_SSRX_N</text>
<text x="96.3" y="131.7">CON_USB4_SSTX_N</text>
<text x="144.8" y="131.7">CON_USB3_SSTX_N</text>
<text x="24.8" y="136.8">USB4_SSRX_P</text>
<text x="68.6" y="136.8">USB3_SSRX_P</text>
<text x="96.4" y="136.8">CON_USB4_SSTX_P</text>
<text x="144.8" y="136.8">CON_USB3_SSTX_P</text>
<text x="114.3" y="157.1">CON_USB4_D_P</text>
<text x="114.3" y="159.7">CON_USB4_D_N</text>
<text x="114.3" y="162.2">CON_USB3_D_P</text>
<text x="114.3" y="164.8">CON_USB3_D_N</text>
</g>
<g font-size="1.8" fill="#0000c2">
<text x="171.3" y="111.1">note:</text>
<text x="177.2" y="111.1">instructor</text>
<text x="187.6" y="111.1">made</text>
<text x="193.8" y="111.1">a</text>
<text x="196.1" y="111.1">mistake</text>
<text x="204.6" y="111.1">on</text>
<text x="208.1" y="111.1">D5</text>
<text x="214.5" y="111.1">D9,</text>
<text x="218.8" y="111.1">USB2.0</text>
<text x="226.8" y="111.1">already</text>
<text x="234.9" y="111.1">linked</text>
<text x="241.7" y="111.1">to</text>
<text x="244.8" y="111.1">the</text>
<text x="248.9" y="111.1">ESD protection</text>
<text x="264.5" y="111.1">IC,</text>
<text x="268.2" y="111.1">except</text>
<text x="275.5" y="111.1">for</text>
<text x="279.3" y="111.1">USB3.x</text>
<text x="171.5" y="115.2">and</text>
<text x="176.2" y="115.2">USB4.x.</text>
<text x="184.6" y="115.2">Verify</text>
<text x="191" y="115.2">this</text>
<text x="195.7" y="115.2">later</text>
<text x="201.3" y="115.2">in</text>
<text x="204.2" y="115.2">the</text>
<text x="208.3" y="115.2">design.</text>
</g>
<g font-size="1.4" fill="#006464">
<text x="56.8" y="60.4">C26</text>
<text x="57.1" y="63">C27</text>
<text x="64.2" y="63">100nF/50V</text>
<text x="64.2" y="60.4">100nF/50V</text>
<text x="54.3" y="106.1">C28</text>
<text x="61.7" y="106.1">100nF/50V</text>
<text x="54.6" y="108.7">C29</text>
<text x="61.7" y="108.7">100nF/50V</text>
</g>
</svg>
